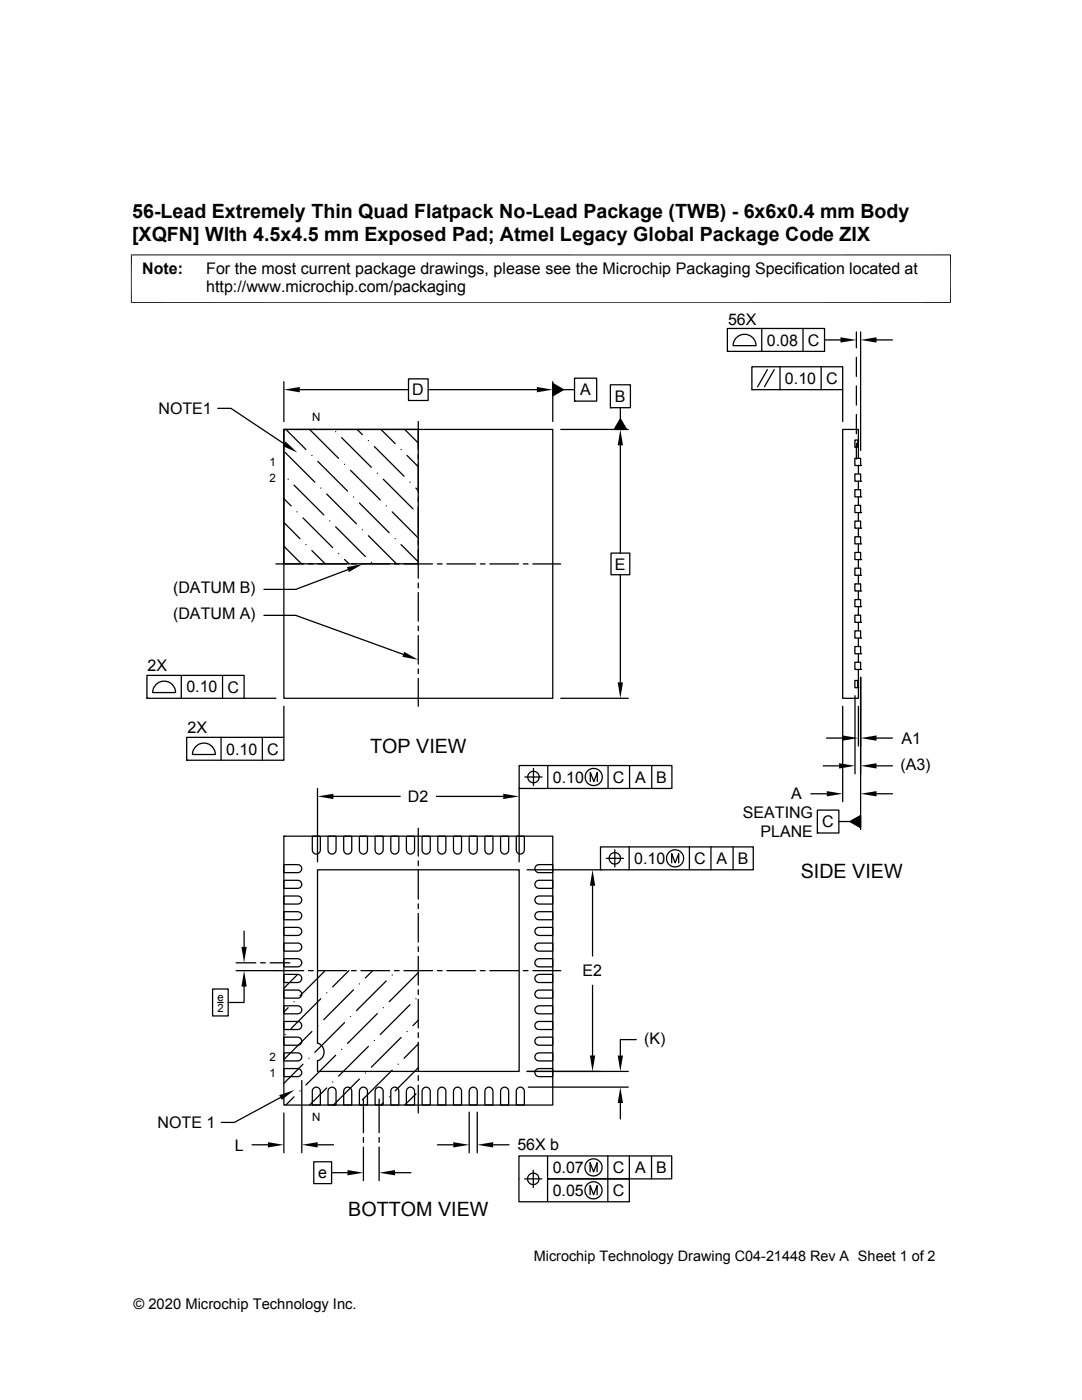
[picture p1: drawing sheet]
<svg xmlns="http://www.w3.org/2000/svg" width="216mm" height="279mm" viewBox="0 0 216 279" stroke-linecap="round" stroke-linejoin="round" font-family="sans-serif">
<g fill="none" stroke="#000" stroke-width=".25">
<path d="M56.6 76.2v7.9M59.8 77.8h21.7M81.5 75.6h3.9v4.3h-3.9zM85.4 77.8h21.7M110.3 76.5l2.1 1.3-2.1 1.2zM110.3 76.2v7.9M112.4 77.8h2.2M114.6 75.5h4.5v4.6h-4.5zM121.8 76.8h4v4.6h-4zM145.1 65.6h19.4v4.5h-19.4zM145.1 70.1h.1M147.1 67.3a2.29 2.29 0 0 1 2.4-.4 2.29 2.29 0 0 1 1.4 2.1h-4.6l.3-1.2z"/>
<path d="M150 73.2h18.1v4.6h-18.1zM150 77.8h.1M152 65.6v4.5M153.1 73.8l-1.9 3.4M154.5 73.8l-2 3.4M155.6 73.2v4.6M160.2 65.6v4.5M163.9 73.2v4.6M164.5 67.8h3.2M168.1 77.8v6.3M170.9 66.3v3.1M170.9 71.3v3.8"/>
<path d="M170.9 77v3.8M171.7 66.3v23.6M174.9 67.8h3.2M43.5 81.5h2.6l10.6 7.1M56.6 85.7h53.7v53.7h-53.7zM56.6 85.7h.1M56.6 85.7h26.9v26.8h-26.9zM56.6 99.5l1.5 1.5M56.9 90.3l5.9 5.9M57 85.7l4 4M57.5 95.6h.1M58.7 96.8l5.9 5.9"/>
<path d="M61.8 85.7l5.8 5.8M62.2 90.9h.1M63.4 92.1l5.9 5.9M64 97.4h.1M65.2 98.6l5.9 5.9M67 86.1h.1M68.2 87.3l5.9 6M68.7 92.7h.1M69.9 93.9l6 5.9M70.5 99.2h.1M71.3 85.7l1 1M73.5 87.9h.1"/>
<path d="M74.7 89.1l5.9 5.9M75.3 94.4h.1M76 85.7l2.8 2.8M76.5 95.6l5.9 6M80 89.7h.1M80.8 85.7l2.7 2.7M81.2 90.9l2.3 2.3M81.8 96.2h.1M83 97.4l.5 .5M83.5 84.1v5.6M83.5 90.6v1M83.5 92.5v5.8"/>
<path d="M83.5 99.2v1M111.9 85.7h13.5M114.6 80.1h.1M121.8 81.4h.1M123.8 88.9v21.5M123.8 83.6l1.2 2.1h-2.4zM123.8 81.4v2.2M170.6 97.7h1.1v1.5h-1.1zM170.6 94.6h1.1v1.4h-1.1zM170.6 91.5h1.1v1.4h-1.1zM170.6 87.8h.6v1.5h-.6zM170.9 82.7v3.9"/>
<path d="M170.9 88.5v3.1M171.2 87.8h.1M171.3 91.5v-5.8h-3.2v53.7h3.2v-5.8M171.3 92.9v1.7M171.3 96v1.7M171.3 99.2v1.7M171.7 99.2h.1M171.7 96h.1M171.7 92.9h.1M55.1 112.5h5.5M56.6 109l3.6 3.5M56.6 104.3l3.3 3.2"/>
<path d="M59.3 102.2h.1M60.5 103.4l5.9 5.9M61 108.7h.1M61.6 112.5h.9M62.2 109.9l2.7 2.6M63.5 112.5h5.7M65.8 103.9h.1M67 105.1l5.9 6M67.6 110.5h.1M68.7 111.7l.9 .8M69.4 113.7l-10.4 3.9h-6.3M70.1 112.5h1"/>
<path d="M71.7 100.4l6 5.9M72 112.5h5.7M72.3 105.7h.1M73.5 106.9l5.6 5.6M74.1 112.2h.1M77.1 101h.1M78.3 102.2l5.2 5.2M78.7 112.5h1M78.8 107.5h.1M80 108.7l3.5 3.4M80.6 112.5h5.7M83.5 101.1v5.7"/>
<path d="M83.5 107.8v.9M83.5 109.7v5.7M83.5 116.4v.9M83.5 118.3v5.7M87.3 112.5h.9M89.2 112.5h5.7M95.8 112.5h1M97.7 112.5h5.8M104.4 112.5h1M106.3 112.5h5.6M121.9 110.4h3.8v4.3h-3.8zM123.8 114.7v21.5"/>
<path d="M170.6 119.7h1.1v1.4h-1.1zM170.6 116.5h1.1v1.4h-1.1zM170.6 113.4h1.1v1.4h-1.1zM170.6 110.3h1.1v1.4h-1.1zM170.6 107.1h1.1v1.4h-1.1zM170.6 104h1.1v1.4h-1.1zM170.6 100.9h1.1v1.4h-1.1zM171.3 102.3v1.7M171.3 105.4v1.7M171.3 108.5v1.8M171.3 111.7v1.7M171.3 114.8v1.7"/>
<path d="M171.3 117.9v1.8M171.7 117.9h.1M171.7 114.8h.1M171.7 111.7h.1M171.7 108.5h.1M171.7 105.4h.1M171.7 102.3h.1M29.3 134.8h19.4v4.6h-19.4zM29.3 139.4h.1M31.3 136.5a2.28 2.28 0 0 1 2.4-.4 2.28 2.28 0 0 1 1.3 2.1h-4.5l.3-1.2zM36.2 134.8v4.6M44.4 134.8v4.6"/>
<path d="M48.7 139.4h6.4M52.7 122.8h6.3l21.5 7.8M83.5 124.9v1M83.5 126.8v5.7M83.5 133.5v1M83.5 135.4v5.5M111.9 139.4h13.5M170.6 132.2h1.1v1.4h-1.1zM170.6 129h1.1v1.5h-1.1zM170.6 125.9h1.1v1.4h-1.1zM170.6 122.8h1.1v1.4h-1.1zM170.6 135.8h.6v1.4h-.6z"/>
<path d="M170.6 138.8v15.6M171.2 137.2h.1M171.3 121.1v1.7M171.3 124.2v1.7M171.3 127.3v1.7M171.3 130.5v1.7M171.7 133.6h.1M171.7 130.5h.1M171.7 127.3h.1M171.7 124.2h.1M171.7 121.1h.1M171.7 135.2v30.3"/>
<path d="M37.3 147.2h19.3v4.5h-19.3zM37.3 151.7h.1M39.2 148.8a2.28 2.28 0 0 1 2.4-.3 2.28 2.28 0 0 1 1.4 2.1h-4.6l.3-1.2zM44.1 147.2v4.5M52.3 147.2v4.5M56.6 140.9v6.3M63.4 157.4v14.6M66.5 158.9h13.4M87.1 158.9h13.3M103.6 152.8h30.5v4.6h-30.5zM103.6 157.4h.1M103.6 157.4v14.6"/>
<path d="M104.7 155.1h3.5M106.4 153.4v3.4M109.3 152.8v4.6M117.8 156v-1.9l.7 1.9 .7-1.9v1.9M121.3 152.8v4.6M125.6 152.8v4.6M130 152.8v4.6M161.8 158.4h3.2M164.3 152.8h3.1M164.9 147.3h3.2M168.1 140.9v19.1M171.3 140.9v8"/>
<path d="M174.9 158.4h3.2M174.9 147.3h3.2M174.9 152.8h3.2M56.6 166.9h53.7v53.6h-53.7zM56.6 166.9h.1M56.7 172.6h2.7a.8 .8 0 0 1 .8 .8 .8 .8 0 0 1-.8 .8l-2.7-.1zM56.7 175.7h2.7a.8 .8 0 0 1 .8 .8 .8 .8 0 0 1-.8 .8h-2.7zM56.7 178.8h2.7a.8 .8 0 0 1 .8 .8 .8 .8 0 0 1-.8 .8h-2.7zM62.3 166.9h1.6v2.8a.8 .8 0 0 1-.8 .8 .8 .8 0 0 1-.8-.8zM63.4 173.6h40.2v40.2h-40.2v-2.1a1.87 1.87 0 0 0 1.3-1.8 1.87 1.87 0 0 0-1.3-1.7zM65.5 166.9h1.5l.1 2.8a.8 .8 0 0 1-.8 .8 .8 .8 0 0 1-.9-.8zM68.6 166.9h1.6v2.8a.8 .8 0 0 1-.8 .8 .8 .8 0 0 1-.8-.8z"/>
<path d="M71.7 166.9h1.6v2.8a.8 .8 0 0 1-.8 .8 .8 .8 0 0 1-.8-.8zM74.9 166.9h1.5l.1 2.8a.8 .8 0 0 1-.9 .8 .8 .8 0 0 1-.8-.8zM78 166.9h1.6v2.8a.8 .8 0 0 1-.8 .8 .8 .8 0 0 1-.8-.8zM81.1 166.9h1.6v2.8a.81 .81 0 0 1-.8 .8 .81 .81 0 0 1-.8-.8zM83.5 165.3v5.6M83.5 171.8v1M83.5 173.7v5.7M84.3 166.9h1.5l.1 2.8a.81 .81 0 0 1-.9 .8 .81 .81 0 0 1-.8-.8zM87.4 166.9h1.5l.1 2.8a.8 .8 0 0 1-.8 .8 .8 .8 0 0 1-.8-.8zM90.5 166.9h1.6v2.8a.8 .8 0 0 1-.8 .8 .8 .8 0 0 1-.8-.8zM93.6 166.9h1.6v2.8a.8 .8 0 0 1-.8 .8 .8 .8 0 0 1-.8-.8zM96.8 166.9h1.5l.1 2.8a.8 .8 0 0 1-.8 .8 .8 .8 0 0 1-.8-.8z"/>
<path d="M99.9 166.9h1.6v2.8a.8 .8 0 0 1-.8 .8 .8 .8 0 0 1-.8-.8zM103 166.9h1.6v2.8a.8 .8 0 0 1-.8 .8 .8 .8 0 0 1-.8-.8zM105.2 173.6h14.6M107.1 179l.4-.2 2.8 .1-.1 1.5h-2.7a.81 .81 0 0 1-.7-.5 .81 .81 0 0 1 .3-.9zM107.1 175.8l.4-.1 2.8 .1-.1 1.5h-2.7a.81 .81 0 0 1-.7-.6 .81 .81 0 0 1 .3-.9zM107.1 172.7l.4-.1h2.8l-.1 1.5-2.7 .1a.81 .81 0 0 1-.7-.6 .81 .81 0 0 1 .3-.9zM118.2 176.8v14M119.8 169h30.5v4.6h-30.5zM119.8 173.6h.1M121 171.3h3.4M122.7 169.6v3.4M125.5 169v4.6"/>
<path d="M134 172.2v-1.8l.7 1.8 .7-1.8v1.8M137.6 169v4.6M141.9 169v4.6M146.3 169v4.6M163.1 161.7h4.3v4.5h-4.3zM163.1 166.2h.1M167.4 164h2.2M169.6 164l2.1-1.2v2.4zM42.4 197.4h3.1v5.4h-3.1zM47.1 193.7h13.5M47.1 192.2h3.9M48.7 196.9v3.2h-3.2"/>
<path d="M48.7 185.8v3.2M52 192.2h.9M53.9 192.2h3.9M56.6 185.2l2.8-.1a.8 .8 0 0 1 .8 .8 .8 .8 0 0 1-.8 .8h-2.7zM56.6 188.3l2.8-.1a.8 .8 0 0 1 .8 .8 .8 .8 0 0 1-.8 .8h-2.7zM56.6 191.4l2.8-.1a.81 .81 0 0 1 .8 .8 .81 .81 0 0 1-.8 .9l-2.7-.1zM56.6 194.6l2.8-.1a.81 .81 0 0 1 .8 .8 .81 .81 0 0 1-.8 .8l-2.7-.1zM56.7 182l2.7-.1a.8 .8 0 0 1 .8 .9 .8 .8 0 0 1-.8 .8l-2.7-.1zM56.7 197.6h2.7a.8 .8 0 0 1 .8 .8 .8 .8 0 0 1-.8 .8h-2.7zM58.7 199.9h.1M59.3 194.6l-2.7 2.6M61.6 193.7h.9"/>
<path d="M63.5 193.7h5.7M64 199.3l-5.9 6M64.9 193.7l-5 5M65.2 198.1h.1M69.6 193.7l-3.2 3.3M70.1 193.7h1M70.5 197.5l-5.9 6M71.7 196.4h.1M72 193.7h5.7M74.4 193.7l-1.5 1.5M77.1 195.8l-6 5.9M78.3 194.6h.1"/>
<path d="M78.7 193.7h1M80.6 193.7h5.7M83 199.3h.1M83.5 180.4v.9M83.5 182.3v5.7M83.5 189v.9M83.5 190.9v5.7M83.5 197.5v1M83.5 199.4v5.7M83.5 194.1l-5.8 5.8M87.3 193.7h.9M89.2 193.7h5.7"/>
<path d="M95.8 193.7h1M97.7 193.7h5.8M104.4 193.7h1M106.3 193.7h5.6M107.1 197.8l.4-.2 2.8 .1-.1 1.5h-2.7a.79 .79 0 0 1-.7-.5 .79 .79 0 0 1 .3-.9zM107.1 194.6l.4-.1 2.8 .1-.1 1.4-2.7 .1a.81 .81 0 0 1-.7-.6 .81 .81 0 0 1 .3-.9zM107.1 191.5l.4-.2 2.8 .1-.1 1.5-2.7 .1a.81 .81 0 0 1-.7-.6 .81 .81 0 0 1 .3-.9zM107.1 188.4l.4-.2 2.8 .1-.1 1.5h-2.7a.81 .81 0 0 1-.7-.5 .81 .81 0 0 1 .3-.9zM107.1 185.2l.4-.1 2.8 .1-.1 1.5h-2.7a.81 .81 0 0 1-.7-.6 .81 .81 0 0 1 .3-.9zM107.1 182.1l.4-.2 2.8 .1-.1 1.5-2.7 .1a.81 .81 0 0 1-.7-.6 .81 .81 0 0 1 .3-.9zM118.2 196.6v14.1M43.4 200.1h1.1"/>
<path d="M56 219l-9.2 5h-2.6M56.7 200.7h2.7a.8 .8 0 0 1 .8 .8 .8 .8 0 0 1-.8 .8h-2.7zM56.7 203.9h2.7a.8 .8 0 0 1 .8 .8 .8 .8 0 0 1-.8 .8l-2.7-.1zM56.7 207h2.7a.8 .8 0 0 1 .8 .8 .8 .8 0 0 1-.8 .8h-2.7zM56.7 210.1h2.7a.8 .8 0 0 1 .8 .8 .8 .8 0 0 1-.8 .8h-2.7zM56.7 213.3h2.7a.8 .8 0 0 1 .8 .8 .8 .8 0 0 1-.8 .8l-2.7-.1zM56.9 206.5h.1M57.5 201.1l-.9 .9M58.7 218.9l-1.7 1.6M59.9 217.7h.1M60.2 215.6v14.5M60.5 212.4l-3.9 3.8"/>
<path d="M61.6 211.2h.1M62.2 205.9l-5.6 5.6M62.5 217.3a.81 .81 0 0 1 .9-.3 .81 .81 0 0 1 .5 .8v2.7h-1.5l-.1-2.7zM63.4 204.7h.1M65.2 217.1l-3.4 3.4M65.6 217.3a.81 .81 0 0 1 .9-.3 .81 .81 0 0 1 .6 .8l-.1 2.7h-1.5l-.1-2.7zM66.4 215.9h.1M67 210.6l-6 5.9M68.2 209.4h.1M68.7 217.3a.81 .81 0 0 1 .9-.3 .81 .81 0 0 1 .6 .8v2.7h-1.5l-.1-2.7zM68.7 204.1l-5.9 5.9M69.9 202.9h.1"/>
<path d="M71.7 215.3l-5.2 5.2M71.9 217.3a.81 .81 0 0 1 .9-.3 .81 .81 0 0 1 .5 .8v2.7h-1.5l-.1-2.7zM72.5 219.4v6.7M72.9 214.2h.1M73.5 208.8l-5.9 6M74.7 207.6h.1M75 217.3a.81 .81 0 0 1 .9-.3 .81 .81 0 0 1 .6 .8l-.1 2.7h-1.5l-.1-2.7zM75.3 202.3l-6 5.9M75.6 219.4v6.7M76.5 201.1h.1M77.7 218.9h.1M78.1 217.3a.81 .81 0 0 1 .9-.3 .81 .81 0 0 1 .6 .8v2.7h-1.5l-.1-2.7z"/>
<path d="M78.3 213.6l-6 5.9M79.4 212.4h.1M80 207.1l-5.9 5.9M81.2 205.9h.1M81.3 217.3a.81 .81 0 0 1 .9-.3 .81 .81 0 0 1 .5 .8v2.7h-1.5l-.1-2.7zM81.8 200.5l-5.9 6M83 218.3l-2.2 2.2M83.5 206.1v1M83.5 208v5.7M83.5 214.7v.9M83.5 216.6v5.5M83.5 213.1l-4.7 4.6"/>
<path d="M83.5 203.6l-1.1 1.1M83.5 208.3l-2.9 2.9M84.4 217.3a.81 .81 0 0 1 .9-.3 .81 .81 0 0 1 .6 .8l-.1 2.7h-1.5l-.1-2.7zM87.5 217.3a.79 .79 0 0 1 .9-.3 .79 .79 0 0 1 .6 .8l-.1 2.7h-1.4l-.1-2.7zM90.7 217.3a.79 .79 0 0 1 .8-.3 .79 .79 0 0 1 .6 .8v2.7h-1.5l-.1-2.7zM93.8 217.3a.81 .81 0 0 1 .9-.3 .81 .81 0 0 1 .5 .8v2.7h-1.5l-.1-2.7zM96.9 217.3a.81 .81 0 0 1 .9-.3 .81 .81 0 0 1 .6 .8l-.1 2.7h-1.5v-2.7zM100 217.3a.81 .81 0 0 1 .9-.3 .81 .81 0 0 1 .6 .8v2.7h-1.5l-.1-2.7zM103.2 217.3a.81 .81 0 0 1 .9-.3 .81 .81 0 0 1 .5 .8v2.7h-1.5l-.1-2.7zM105.2 213.8h20.2M105.4 217h20M107.1 213.4l.4-.1h2.8l-.1 1.5-2.7 .1a.81 .81 0 0 1-.7-.6 .81 .81 0 0 1 .3-.9z"/>
<path d="M107.1 210.3l.4-.2 2.8 .1-.1 1.5h-2.7a.81 .81 0 0 1-.7-.5 .81 .81 0 0 1 .3-.9zM107.1 207.1l.4-.1 2.8 .1-.1 1.5h-2.7a.81 .81 0 0 1-.7-.6 .81 .81 0 0 1 .3-.9zM107.1 204l.4-.1h2.8l-.1 1.5-2.7 .1a.81 .81 0 0 1-.7-.6 .81 .81 0 0 1 .3-.9zM107.1 200.9l.4-.2 2.8 .1-.1 1.5h-2.7a.79 .79 0 0 1-.7-.5 .79 .79 0 0 1 .3-.9zM127 207.5h-3.2v3.2M50.3 228.5h3.2M56.6 222.1v8M62.6 231.9h3.6v4.3h-3.6zM63.4 228.5h3.2M66.2 234h3.1M72.5 227v1M72.5 228.9v6.7"/>
<path d="M75.6 227v1M75.6 228.9v6.7M76.5 220.1l-.5 .4M78.8 234h3.2M87.3 228.5h3.1M93.6 222v8.1M95.2 222v8.1M98.4 228.5h3.2M104.7 235.3h3.4M106.4 233.6v3.4M109.3 230.7v4.6h16.3v4.5h-22.1v-9.1h30.5v4.6h-24.7v4.5M117.8 233.9v-1.9l.6 1.9 .7-1.9v1.9"/>
<path d="M117.8 238.4v-1.8l.6 1.8 .7-1.8v1.8M121.3 230.7v9.1M123.8 220.1v3.2M125.6 230.7v4.6M130 230.7v4.6"/>
<circle cx="106.4" cy="155.1" r="1.14"/>
<circle cx="118.5" cy="155.1" r="1.72"/>
<circle cx="122.7" cy="171.3" r="1.14"/>
<circle cx="134.7" cy="171.3" r="1.72"/>
<circle cx="106.4" cy="235.3" r="1.14"/>
<circle cx="118.4" cy="237.6" r="1.72"/>
<circle cx="118.4" cy="233" r="1.72"/>
</g>
<g fill="#000">
<path d="M56.6 77.8l3.2-.6v1.1zM107.1 77.2l3.2 .6-3.2 .5zM110.3 76.5l2.1 1.3-2.1 1.2zM167.7 67.3l3.2 .5-3.2 .6zM171.7 67.8l3.2-.5v1.1zM57 88.1l2.3 2.2-2.9-1.3zM123.8 85.7l.5 3.2h-1zM123.8 83.6l1.2 2.1h-2.4zM69.2 113.2l3.2-.6-2.8 1.6zM80.7 130.1l2.8 1.6-3.2-.6zM123.3 136.2h1l-.5 3.2zM63.4 158.9l3.1-.5v1.1z"/>
<path d="M100.4 158.4l3.2 .5-3.2 .6zM165 157.9l3.1 .5-3.1 .5zM167.4 152.3l3.2 .5-3.2 .6zM168.1 146.8l3.2 .5-3.2 .5zM171.7 147.3l3.2-.5v1zM171.7 152.8l3.2-.5v1.1zM171.7 158.4l3.2-.5v1zM118.2 173.6l.6 3.2h-1.1zM169.6 164l2.1-1.2v2.4zM48.2 189h1l-.5 3.2zM48.7 193.7l.5 3.2h-1zM55.7 218.6l3.1-1.1-2.6 2z"/>
<path d="M117.7 210.7h1.1l-.6 3.1zM123.3 210.7h1l-.5 3.1zM53.5 227.9l3.1 .6-3.1 .5zM60.2 228.5l3.2-.6v1.1zM69.3 233.5l3.2 .5-3.2 .6zM75.6 234l3.2-.5v1.1zM90.4 227.9l3.2 .6-3.2 .5zM95.2 228.5l3.2-.6v1.1zM123.8 217l.5 3.1h-1z"/>
</g>
<path d="M26.1 50.9h163.7M26.2 50.8v9.7M189.7 50.8v9.7M26.1 60.4h163.7" fill="none" stroke="#000" stroke-width=".2"/>
<g font-size="3.9">
<text x="26.4" y="43.5">56-Lead Extremely Thin Quad Flatpack No-Lead Package (TWB) - 6x6x0.4 mm Body</text>
<text x="26.4" y="48">[XQFN] Wlth 4.5x4.5 mm Exposed Pad; Atmel Legacy Global Package Code ZIX</text>
<text x="73.9" y="150.3">TOP VIEW</text>
<text x="159.8" y="175.3">SIDE VIEW</text>
<text x="69.5" y="242.6">BOTTOM VIEW</text>
</g>
<g font-size="3.2">
<text x="28.4" y="54.6">Note:</text>
<text x="41.1" y="58.3">http://www.microchip.com/packaging</text>
<text x="41.1" y="54.6">For the most current package drawings, please see the Microchip Packaging Specification located at</text>
<text x="145.3" y="64.8">56X</text>
<text x="153" y="69">0.08</text>
<text x="161.2" y="69">C</text>
<text x="156.6" y="76.6">0.10</text>
<text x="164.8" y="76.6">C</text>
<text x="31.6" y="82.6">NOTE1</text>
<text x="82.3" y="78.9">D</text>
<text x="115.8" y="78.9">A</text>
<text x="122.7" y="80.2">B</text>
<text x="122.7" y="113.7">E</text>
<text x="34.5" y="118.4">(DATUM B)</text>
<text x="34.5" y="123.6">(DATUM A)</text>
<text x="29.5" y="134">2X</text>
<text x="37.2" y="138.2">0.10</text>
<text x="45.4" y="138.2">C</text>
<text x="37.4" y="146.4">2X</text>
<text x="179.9" y="148.4">A1</text>
<text x="45.1" y="150.6">0.10</text>
<text x="53.3" y="150.6">C</text>
<text x="179.7" y="153.7">(A3)</text>
<text x="81.4" y="160.1">D2</text>
<text x="110.3" y="156.2">0.10</text>
<text x="122.3" y="156.2">C</text>
<text x="126.8" y="156.2">A</text>
<text x="131" y="156.2">B</text>
<text x="157.9" y="159.6">A</text>
<text x="148.2" y="163.3">SEATING</text>
<text x="151.7" y="167.1">PLANE</text>
<text x="164.1" y="165.1">C</text>
<text x="126.6" y="172.4">0.10</text>
<text x="138.5" y="172.4">C</text>
<text x="143" y="172.4">A</text>
<text x="147.2" y="172.4">B</text>
<text x="116.2" y="194.9">E2</text>
<text x="128.5" y="208.3">(K)</text>
<text x="31.4" y="225.1">NOTE 1</text>
<text x="46.8" y="229.6">L</text>
<text x="103.2" y="229.6">56X b</text>
<text x="63.5" y="235.2">e</text>
<text x="110.3" y="234.1">0.07</text>
<text x="110.3" y="238.7">0.05</text>
<text x="122.3" y="234.1">C</text>
<text x="122.3" y="238.7">C</text>
<text x="126.7" y="234.1">A</text>
<text x="130.9" y="234.1">B</text>
</g>
<g font-size="2.9">
<text x="106.5" y="251.7">Microchip Technology Drawing C04-21448 Rev A Sheet 1 of 2</text>
<text x="26.6" y="261.3">© 2020 Microchip Technology Inc.</text>
</g>
<g font-size="2.3">
<text x="62.3" y="84.1">N</text>
<text x="53.8" y="93">1</text>
<text x="53.8" y="96.2">2</text>
<text x="53.8" y="214.9">1</text>
<text x="53.8" y="211.8">2</text>
<text x="62.3" y="223.8">N</text>
</g>
<g font-size="2.2">
<text x="43.4" y="199.8">e</text>
<text x="43.4" y="201.9">2</text>
</g>
</svg>
